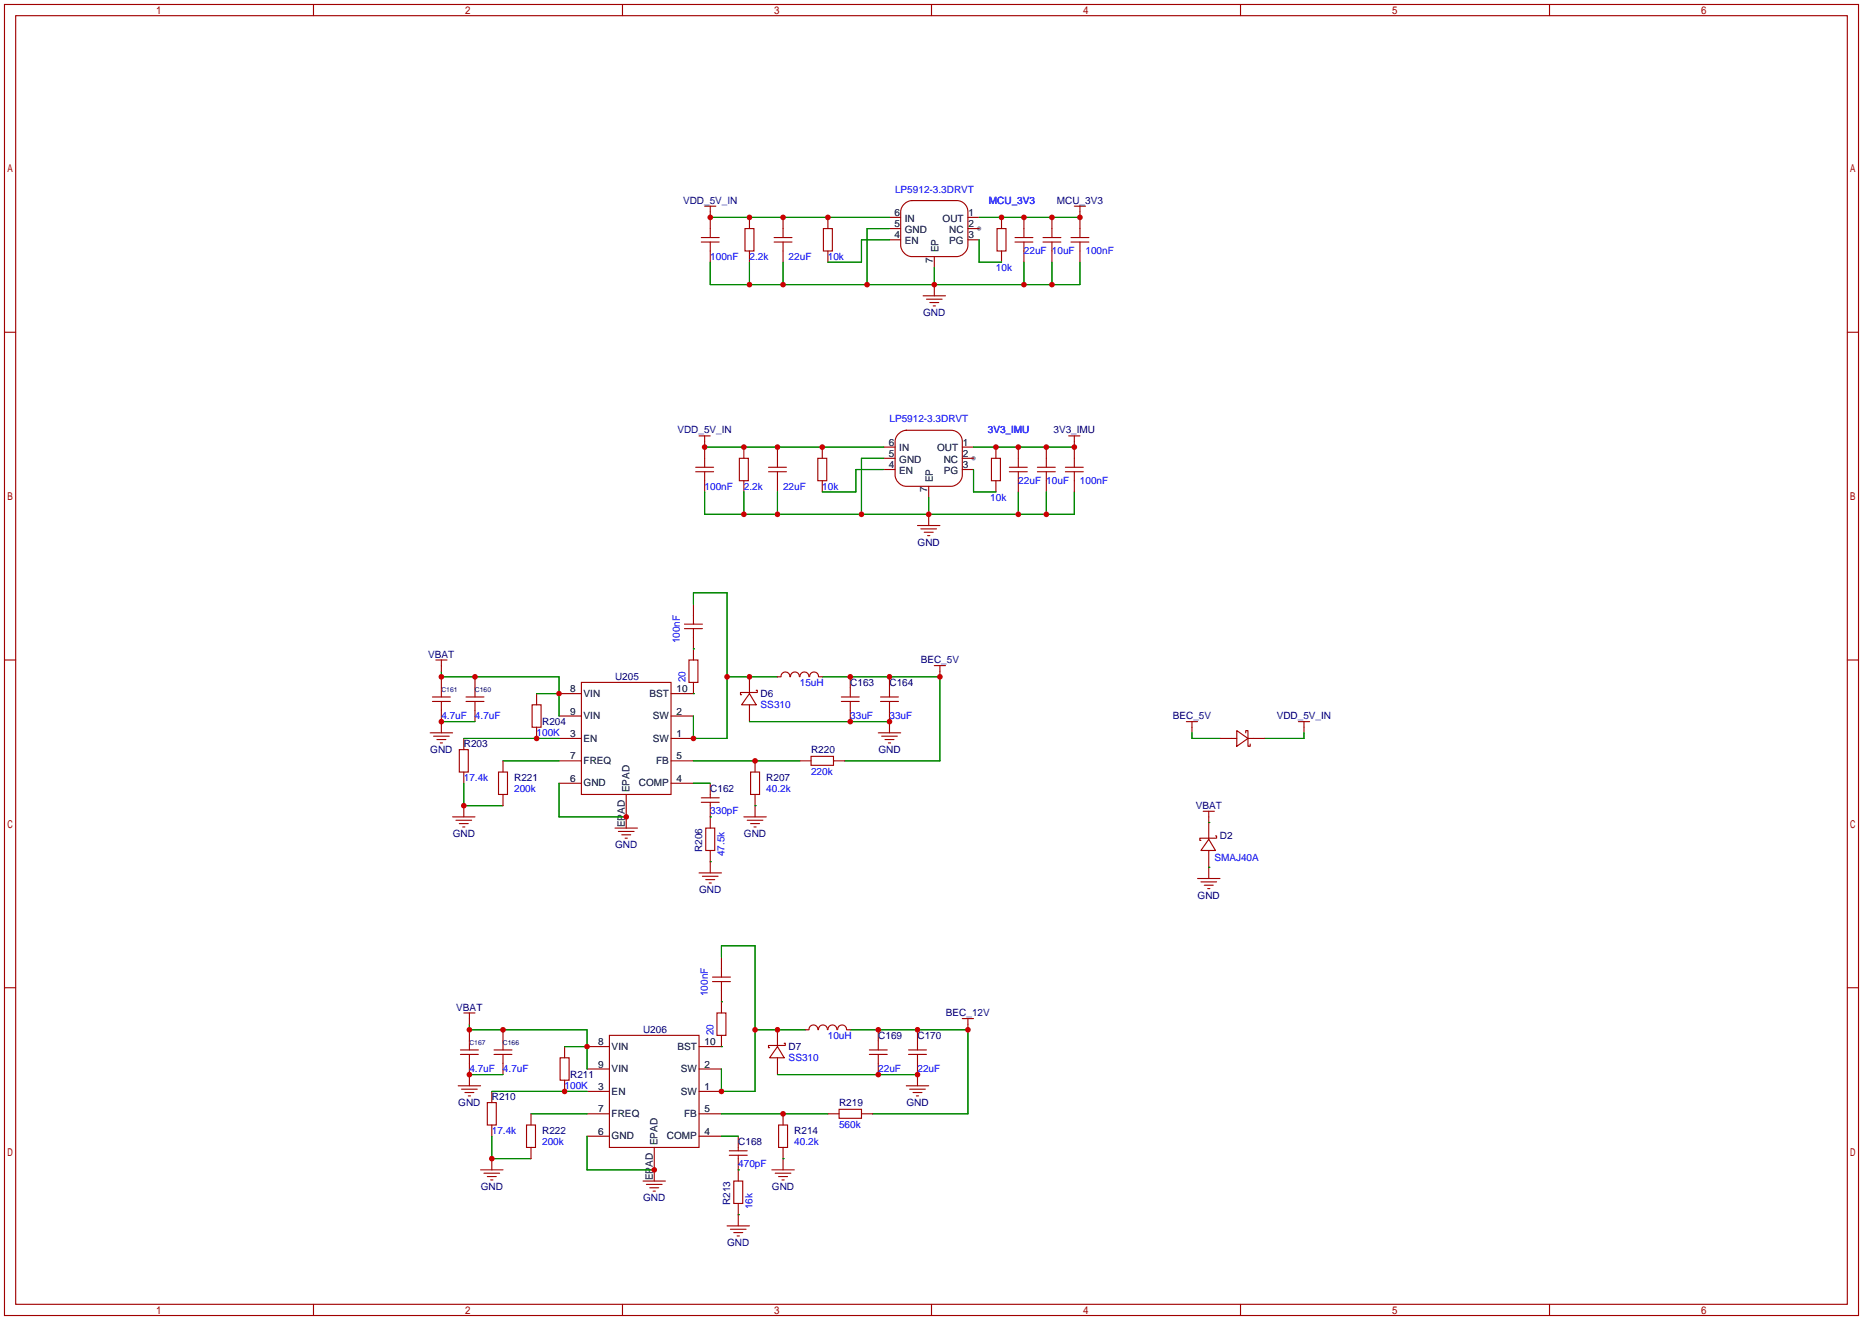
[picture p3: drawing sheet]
<svg xmlns="http://www.w3.org/2000/svg" width="422mm" height="299mm" viewBox="0 0 422 299" stroke-linecap="round" stroke-linejoin="round" font-family="sans-serif">
<g fill="#999">
<circle cx="222" cy="51.8" r=".51"/>
<circle cx="220.7" cy="103.9" r=".51"/>
</g>
<g fill="none" stroke="#a10000" stroke-width=".25">
<path d="M1 1h420.4v297.2h-420.4zM3.6 3.6h415.2v292.1h-415.2zM71.1 1v2.6M141.1 1v2.6M211.2 1v2.6M281.3 1v2.6M351.3 1v2.6M159 54.9h4.1M159 53.8h4.1M159.8 46.7h2.5M161 46.7v7.1M161 54.9v4.5"/>
<path d="M168.9 51.8h2v5.1h-2zM169.9 49.3v2.5M169.9 56.9v2.5M175.5 54.9h4.1M175.5 53.8h4.1M177.5 49.3v4.5M177.5 54.9v4.5M186.7 51.8h2v5.1h-2zM187.7 49.3v2.5M187.7 56.9v2.5M201.7 49.3h2.5M201.7 51.8h2.5"/>
<path d="M201.7 54.4h2.5M204.9 46.4a2.69 2.69 0 0 1 1.9-.9h10.1a2.54 2.54 0 0 1 2.6 2.5v7.6a2.72 2.72 0 0 1-2.6 2.6h-10.1a2.72 2.72 0 0 1-2.6-2.6v-7.6l.1-.6zM211.8 58.2v2.5M219.5 49.3h2.5M219.5 51.8h2.5M219.5 54.4h2.5M226.1 51.8h2v5.1h-2zM227.1 49.3v2.5M227.1 56.9v2.5M230.1 54.9h4.1M230.1 53.8h4.1M232.2 49.3v4.5"/>
<path d="M232.2 54.9v4.5M236.5 54.9h4M236.5 53.8h4M238.5 49.3v4.5M238.5 54.9v4.5M242.8 54.9h4.1M242.8 53.8h4.1M243.6 46.7h2.5M244.9 46.7v7.1M244.9 54.9v4.5M1 75.3h2.6M209.3 67.1h5.1"/>
<path d="M210.1 67.8h3.5M210.8 68.6h2.1M211.6 69.3h.5M211.8 64.5v2.6M418.8 75.3h2.6M158.5 98.8h2.5M159.8 98.8v7.1M203.6 98.5a2.69 2.69 0 0 1 1.9-1h10.1a2.54 2.54 0 0 1 2.6 2.6v7.6a2.72 2.72 0 0 1-2.6 2.5h-10.1a2.72 2.72 0 0 1-2.6-2.5v-7.6l.1-.6zM242.3 98.8h2.6M243.6 98.8v7.1M157.7 106.9h4.1M157.7 105.9h4.1"/>
<path d="M159.8 106.9v4.6M167.6 103.9h2.1v5.1h-2.1zM168.7 101.3v2.6M168.7 109v2.5M174.2 106.9h4.1M174.2 105.9h4.1M176.3 101.3v4.6M176.3 106.9v4.6M185.4 103.9h2.1v5.1h-2.1zM186.4 101.3v2.6M186.4 109v2.5M200.4 101.3h2.5"/>
<path d="M200.4 103.9h2.5M200.4 106.4h2.5M208 119.1h5.1M208.8 119.9h3.5M210.6 110.2v2.6M210.6 116.6v2.5M218.2 101.3h2.5M218.2 103.9h2.5M218.2 106.4h2.5M224.8 103.9h2v5.1h-2zM225.8 101.3v2.6M225.8 109v2.5"/>
<path d="M228.9 106.9h4M228.9 105.9h4M230.9 101.3v4.6M230.9 106.9v4.6M235.2 106.9h4.1M235.2 105.9h4.1M237.2 101.3v4.6M237.2 106.9v4.6M241.6 106.9h4M241.6 105.9h4M243.6 106.9v4.6M157.2 136.9v4.6"/>
<path d="M209.5 120.6h2.1M210.3 121.4h.5M1 149.6h2.6M98 159h4.1M98 158h4.1M98.8 149.6h2.5M100.1 149.6v2.5M100.1 153.4v4.6M100.1 159v7.1M105.7 159h4M105.7 158h4M107.7 153.4v4.6"/>
<path d="M107.7 159v4.6M120.6 159.8h2.1v5h-2.1zM121.7 157.2v2.6M126.7 157.2h5.1M131.8 154.7h20.3v25.4h-20.3zM155.2 141.5h4.1M155.2 142.5h4.1M156.2 149.6h2v5.1h-2zM157.2 154.7v2.5h-5.1M157.2 142.5v7.1M169.9 157.2l1.5 2.6h-3.3zM169.9 153.4v3.8"/>
<path d="M169.9 159.8v3.8M171.4 156.5h.3v.5h-3.8v.5h.2M176.3 153.4h.7M177.1 153.4a1.01 1.01 0 0 1 1-1.1 1.01 1.01 0 0 1 1 1.1M179.2 153.4a1.01 1.01 0 0 1 1-1.1 1.01 1.01 0 0 1 1 1.1M181.4 153.4a1.01 1.01 0 0 1 1-1.1 1.01 1.01 0 0 1 1 1.1M183.6 153.4a1.01 1.01 0 0 1 1-1.1 1.01 1.01 0 0 1 1 1.1M185.7 153.4h.7M190.8 159h4M190.8 158h4M192.8 153.4v4.6M192.8 159v4.6"/>
<path d="M199.6 159h4.1M199.6 158h4.1M201.7 153.4v4.6M201.7 159v7.1M211.8 150.9h2.6M213.1 150.9v2.5M418.8 149.6h2.6M97.5 166.1h5.1M98.3 166.9h3.6M99.1 167.6h2M99.8 168.4h.5M104.1 169.9h2.1v5.1h-2.1z"/>
<path d="M105.2 167.4v2.5M105.2 175v2.5M113 175h2.1v5.1h-2.1zM114 172.5v2.5M121.7 164.8v2.6M126.7 167.4h5.1M126.7 177.5h5.1M126.7 172.5h5.1M126.7 162.3h5.1M152.1 167.4h5.1M152.1 177.5h5.1M152.1 172.5h5.1"/>
<path d="M152.1 162.3h5.1M161 177.5v3.3M170.2 175h2v5.1h-2zM171.2 172.5v2.5M181.4 172.5h2.5M183.9 171.4h5.1v2.1h-5.1zM189 172.5h2.5M199.1 166.1h5.1M199.9 166.9h3.6M200.7 167.6h2M201.4 168.4h.5M269 163.6h2.5"/>
<path d="M270.3 163.6v2.5M276.6 167.4h3.8M280.4 165.6l2.6 1.8-2.6 1.8zM282.4 166.1v-.5h.6v3.6h.5v-.5M283 167.4h3.8M294.4 163.6h2.5M295.7 163.6v2.5M102.6 185.2h5.1M103.4 185.9h3.5M104.1 186.7h2.1M104.9 187.5h.5M105.2 182.6v2.6"/>
<path d="M114 180.1v2.5M139.4 187.7h5.1M140.2 188.5h3.6M141 189.2h2M141.7 190h.5M142 180.1v7.6M158.5 197.9h5.1M159 181.9h4.1M159 180.8h4.1M159.3 198.6h3.5M160 187.7h2.1v5.1h-2.1zM160 199.4h2.1"/>
<path d="M161 181.9v5.8M161 192.8v5.1M168.7 185.2h5M169.4 185.9h3.6M170.2 186.7h2M170.9 187.5h.5M171.2 180.1v5.1M271.5 199.1h5.1M272.3 199.9h3.5M272.8 183.9h2.5M274.1 190.2l1.5 2.6h-3.3zM274.1 183.9v6.3"/>
<path d="M274.1 192.8v6.3M275.6 189.5h.2v.5h-3.8v.5h.3M160.8 200.2h.5M163.6 216.9v4.6M273 200.7h2.1M273.8 201.4h.5M1 223.9h2.6M104.4 239h4.1M104.4 238h4.1M105.2 229.6h2.5M106.4 229.6v2.6M106.4 233.4v4.6"/>
<path d="M106.4 239v7.1M112 239h4.1M112 238h4.1M114 233.4v4.6M114 239v4.6M127 239.8h2v5.1h-2zM128 237.2v2.6M133.1 237.2h5.1M138.2 234.7h20.3v25.4h-20.3zM161.5 221.5h4.1M161.5 222.5h4.1M162.6 229.6h2v5.1h-2z"/>
<path d="M163.6 234.7v2.5h-5.1M163.6 222.5v7.1M176.3 237.2l1.5 2.6h-3.3zM176.3 233.4v3.8M176.3 239.8v3.8M177.8 236.5h.3v.5h-3.9v.5h.3M182.6 233.4h.8M183.4 233.4a1.01 1.01 0 0 1 1-1.1 1.01 1.01 0 0 1 1 1.1M185.6 233.4a1.01 1.01 0 0 1 1-1.1 1.01 1.01 0 0 1 1 1.1M187.7 233.4a1.01 1.01 0 0 1 1-1.1 1.01 1.01 0 0 1 1 1.1M189.9 233.4a1.01 1.01 0 0 1 1-1.1 1.01 1.01 0 0 1 1 1.1M192 233.4h.8"/>
<path d="M197.1 239h4.1M197.1 238h4.1M199.1 233.4v4.6M199.1 239v4.6M206 239h4.1M206 238h4.1M208 233.4v4.6M208 239v7.1M218.2 230.9h2.5M219.5 230.9v2.5M418.8 223.9h2.6M103.9 246.1h5.1"/>
<path d="M104.6 246.9h3.6M105.4 247.6h2M106.2 248.4h.5M110.5 249.9h2v5.1h-2zM111.5 247.4v2.5M111.5 255v2.6M119.4 255h2v5.1h-2zM120.4 252.5v2.5M128 244.9v2.5M133.1 247.4h5.1M133.1 257.6h5.1M133.1 252.5h5.1"/>
<path d="M133.1 242.3h5.1M158.5 247.4h5.1M158.5 257.6h5.1M158.5 252.5h5.1M158.5 242.3h5.1M167.4 257.6v3.3M176.5 255h2.1v5.1h-2.1zM177.5 252.5v2.5M187.7 252.5h2.5M190.2 251.5h5.1v2h-5.1zM195.3 252.5h2.6M205.5 246.1h5.1"/>
<path d="M206.2 246.9h3.6M207 247.6h2M207.8 248.4h.5M109 265.2h5M109.7 265.9h3.6M110.5 266.7h2M111.3 267.5h.5M111.5 262.6v2.6M120.4 260.1v2.5M145.8 267.7h5.1M146.6 268.5h3.5M147.3 269.2h2.1"/>
<path d="M148.1 270h.5M148.3 260.1v7.6M164.8 277.9h5.1M165.4 261.9h4M165.4 260.9h4M165.6 278.6h3.6M166.4 267.7h2v5.1h-2zM166.4 279.4h2M167.4 261.9v5.8M167.4 272.8v5.1M175 265.2h5.1M175.8 265.9h3.5"/>
<path d="M176.5 266.7h2.1M177.3 267.5h.5M177.5 260.1v5.1M71.1 295.7v2.5M141.1 295.7v2.5M167.1 280.2h.5M211.2 295.7v2.5M281.3 295.7v2.5M351.3 295.7v2.5"/>
</g>
<g fill="none" stroke="#008700" stroke-width=".25">
<path d="M161 49.3h40.7M161 59.4v5.1h83.9v-5.1M169.9 59.4v5.1M177.5 59.4v5.1M201.7 54.4h-6.4v5h-7.6M201.7 51.8h-5.1v12.7M222 49.3h22.9M222 54.4v5h5.1M232.2 59.4v5.1M238.5 59.4v5.1M211.8 60.7v3.8M159.8 101.3h40.6"/>
<path d="M159.8 111.5v5.1h83.8v-5.1M168.7 111.5v5.1M176.3 111.5v5.1M200.4 103.9h-5.1v12.7M200.4 106.4h-6.3v5.1h-7.7M210.6 112.8v3.8M220.7 101.3h22.9M220.7 106.4v5.1h5.1M230.9 111.5v5.1M237.2 111.5v5.1M157.2 136.9v-2.5h7.6v33h-7.6v-5.1M100.1 152.1v1.3h26.6v8.9"/>
<path d="M121.7 157.2h5M157.2 157.2h.1M157.2 147.1h.1M164.8 153.4h11.5M186.4 153.4h26.7v19.1h-21.6M100.1 163.6h7.6M105.2 167.4h21.5M105.2 177.5v5.1h8.8M114 172.5h12.7M126.7 177.5v7.7h15.3M157.2 172.5h24.2M157.2 177.5h3.8"/>
<path d="M169.9 163.6h31.8M270.3 166.1v1.3h6.3M295.7 166.1v1.3h-8.9M161 185.2h.1M161 195.3h.1M171.2 182.6h.1M274.1 186.4h.1M274.1 196.6h.1M163.6 216.9v-2.5h7.6v33h-7.6v-5.1M106.4 232.2v1.2h26.7v8.9M128 237.2h5.1M163.6 237.2h.1"/>
<path d="M163.6 227.1h.1M171.2 233.4h11.4M192.8 233.4h26.7v19.1h-21.6M106.4 243.6h7.6M111.5 247.4h21.6M111.5 257.6v5h8.9M120.4 252.5h12.7M133.1 257.6v7.6h15.2M163.6 252.5h24.1M163.6 257.6h3.8M176.3 243.6h31.7M167.4 265.2h.1"/>
<path d="M167.4 275.3h.1M177.5 262.6h.1"/>
</g>
<g fill="#c00">
<circle cx="187.7" cy="49.3" r=".63"/>
<circle cx="177.5" cy="49.3" r=".63"/>
<circle cx="169.9" cy="49.3" r=".63"/>
<circle cx="161" cy="49.3" r=".63"/>
<circle cx="211.8" cy="64.5" r=".63"/>
<circle cx="196.6" cy="64.5" r=".63"/>
<circle cx="177.5" cy="64.5" r=".63"/>
<circle cx="169.9" cy="64.5" r=".63"/>
<circle cx="238.5" cy="64.5" r=".63"/>
<circle cx="232.2" cy="64.5" r=".63"/>
<circle cx="238.5" cy="49.3" r=".63"/>
<circle cx="244.9" cy="49.3" r=".63"/>
<circle cx="232.2" cy="49.3" r=".63"/>
<circle cx="227.1" cy="49.3" r=".63"/>
<circle cx="186.4" cy="101.3" r=".63"/>
<circle cx="176.3" cy="101.3" r=".63"/>
<circle cx="168.7" cy="101.3" r=".63"/>
<circle cx="159.8" cy="101.3" r=".63"/>
<circle cx="210.6" cy="116.6" r=".63"/>
<circle cx="195.3" cy="116.6" r=".63"/>
<circle cx="176.3" cy="116.6" r=".63"/>
<circle cx="168.7" cy="116.6" r=".63"/>
<circle cx="237.2" cy="116.6" r=".63"/>
<circle cx="230.9" cy="116.6" r=".63"/>
<circle cx="237.2" cy="101.3" r=".63"/>
<circle cx="243.6" cy="101.3" r=".63"/>
<circle cx="230.9" cy="101.3" r=".63"/>
<circle cx="225.8" cy="101.3" r=".63"/>
<circle cx="100.1" cy="163.6" r=".63"/>
<circle cx="126.7" cy="157.2" r=".63"/>
<circle cx="100.1" cy="153.4" r=".63"/>
<circle cx="107.7" cy="153.4" r=".63"/>
<circle cx="121.7" cy="167.4" r=".63"/>
<circle cx="105.2" cy="182.6" r=".63"/>
<circle cx="142" cy="185.2" r=".63"/>
<circle cx="171.2" cy="172.5" r=".63"/>
<circle cx="192.8" cy="153.4" r=".63"/>
<circle cx="201.7" cy="153.4" r=".63"/>
<circle cx="213.1" cy="153.4" r=".63"/>
<circle cx="192.8" cy="163.6" r=".63"/>
<circle cx="201.7" cy="163.6" r=".63"/>
<circle cx="164.8" cy="153.4" r=".63"/>
<circle cx="169.9" cy="153.4" r=".63"/>
<circle cx="157.2" cy="167.4" r=".63"/>
<circle cx="106.4" cy="243.6" r=".63"/>
<circle cx="133.1" cy="237.2" r=".63"/>
<circle cx="106.4" cy="233.4" r=".63"/>
<circle cx="114" cy="233.4" r=".63"/>
<circle cx="128" cy="247.4" r=".63"/>
<circle cx="111.5" cy="262.6" r=".63"/>
<circle cx="148.3" cy="265.2" r=".63"/>
<circle cx="177.5" cy="252.5" r=".63"/>
<circle cx="199.1" cy="233.4" r=".63"/>
<circle cx="208" cy="233.4" r=".63"/>
<circle cx="219.5" cy="233.4" r=".63"/>
<circle cx="199.1" cy="243.6" r=".63"/>
<circle cx="208" cy="243.6" r=".63"/>
<circle cx="171.2" cy="233.4" r=".63"/>
<circle cx="176.3" cy="233.4" r=".63"/>
<circle cx="163.6" cy="247.4" r=".63"/>
</g>
<g font-size="2.3" fill="#000080">
<text x="154.9" y="46.2">VDD_5V_IN</text>
<text x="239.6" y="46.2">MCU_3V3</text>
<text x="209.3" y="71.6">GND</text>
<text x="153.6" y="98.3">VDD_5V_IN</text>
<text x="238.9" y="98.3">3V3_IMU</text>
<text x="208" y="123.7">GND</text>
<text x="97.1" y="149.1">VBAT</text>
<text x="139.4" y="154.1">U205</text>
<text x="192.8" y="155.4">C163</text>
<text x="201.7" y="155.4">C164</text>
<text x="208.8" y="150.3">BEC_5V</text>
<text x="172.5" y="158">D6</text>
<text x="122.9" y="164.3">R204</text>
<text x="265.9" y="163">BEC_5V</text>
<text x="289.5" y="163">VDD_5V_IN</text>
<text x="97.6" y="170.7">GND</text>
<text x="105.2" y="169.4">R203</text>
<text x="183.9" y="170.7">R220</text>
<text x="199.2" y="170.7">GND</text>
<text x="116.6" y="177">R221</text>
<text x="161" y="179.5">C162</text>
<text x="173.7" y="177">R207</text>
<text x="271.1" y="183.4">VBAT</text>
<text x="102.6" y="189.7">GND</text>
<text x="168.7" y="189.7">GND</text>
<text x="276.6" y="190.1">D2</text>
<text x="139.5" y="192.2">GND</text>
<text x="159.2" y="193.1" transform="rotate(-90 159.2 193.1)">R206</text>
<text x="158.5" y="202.4">GND</text>
<text x="271.5" y="203.7">GND</text>
<text x="103.5" y="229.1">VBAT</text>
<text x="214.5" y="230.3">BEC_12V</text>
<text x="145.8" y="234.2">U206</text>
<text x="178.8" y="238">D7</text>
<text x="199.1" y="235.4">C169</text>
<text x="208" y="235.4">C170</text>
<text x="129.3" y="244.3">R211</text>
<text x="103.9" y="250.7">GND</text>
<text x="111.5" y="249.4">R210</text>
<text x="190.2" y="250.7">R219</text>
<text x="205.5" y="250.7">GND</text>
<text x="122.9" y="257">R222</text>
<text x="180.1" y="257">R214</text>
<text x="167.4" y="259.6">C168</text>
<text x="109" y="269.7">GND</text>
<text x="175" y="269.7">GND</text>
<text x="145.8" y="272.3">GND</text>
<text x="165.6" y="273.1" transform="rotate(-90 165.6 273.1)">R213</text>
<text x="164.9" y="282.4">GND</text>
</g>
<g font-size="2.3" fill="#00f">
<text x="202.9" y="43.7">LP5912-3.3DRVT</text>
<text x="224.2" y="46.2">MCU_3V3</text>
<text x="161" y="58.9">100nF</text>
<text x="169.9" y="58.9">2.2k</text>
<text x="178.8" y="58.9">22uF</text>
<text x="187.7" y="58.9">10k</text>
<text x="232.2" y="57.6">22uF</text>
<text x="238.5" y="57.6">10uF</text>
<text x="246.1" y="57.6">100nF</text>
<text x="225.8" y="61.4">10k</text>
<text x="201.7" y="95.7">LP5912-3.3DRVT</text>
<text x="224" y="98.3">3V3_IMU</text>
<text x="159.8" y="111">100nF</text>
<text x="168.7" y="111">2.2k</text>
<text x="177.5" y="111">22uF</text>
<text x="186.4" y="111">10k</text>
<text x="224.5" y="113.5">10k</text>
<text x="230.9" y="109.7">22uF</text>
<text x="237.2" y="109.7">10uF</text>
<text x="244.9" y="109.7">100nF</text>
<text x="154.1" y="145.8" transform="rotate(-90 154.1 145.8)">100nF</text>
<text x="155.4" y="154.7" transform="rotate(-90 155.4 154.7)">20</text>
<text x="181.4" y="155.4">15uH</text>
<text x="172.5" y="160.5">SS310</text>
<text x="100.1" y="163">4.7uF</text>
<text x="107.7" y="163">4.7uF</text>
<text x="121.7" y="166.8">100K</text>
<text x="192.8" y="163">33uF</text>
<text x="201.7" y="163">33uF</text>
<text x="105.2" y="177">17.4k</text>
<text x="116.6" y="179.5">200k</text>
<text x="173.7" y="179.5">40.2k</text>
<text x="183.9" y="175.7">220k</text>
<text x="161" y="184.6">330pF</text>
<text x="164.3" y="194.1" transform="rotate(-90 164.3 194.1)">47.5k</text>
<text x="275.3" y="195.2">SMAJ40A</text>
<text x="160.5" y="225.8" transform="rotate(-90 160.5 225.8)">100nF</text>
<text x="161.8" y="234.7" transform="rotate(-90 161.8 234.7)">20</text>
<text x="187.7" y="235.4">10uH</text>
<text x="106.4" y="243">4.7uF</text>
<text x="114" y="243">4.7uF</text>
<text x="178.8" y="240.5">SS310</text>
<text x="199.1" y="243">22uF</text>
<text x="208" y="243">22uF</text>
<text x="128" y="246.9">100K</text>
<text x="111.5" y="257">17.4k</text>
<text x="190.2" y="255.7">560k</text>
<text x="122.9" y="259.6">200k</text>
<text x="180.1" y="259.6">40.2k</text>
<text x="167.4" y="264.6">470pF</text>
<text x="170.7" y="274.1" transform="rotate(-90 170.7 274.1)">16k</text>
</g>
<g font-size="2.3">
<text x="202.8" y="51.5">5</text>
<text x="202.8" y="49">6</text>
<text x="205.2" y="52.8">GND</text>
<text x="205.2" y="50.2">IN</text>
<text x="213.7" y="50.2">OUT</text>
<text x="215.2" y="52.8">NC</text>
<text x="219.6" y="49">1</text>
<text x="219.6" y="51.5">2</text>
<text x="202.8" y="54">4</text>
<text x="205.2" y="55.3">EN</text>
<text x="211.5" y="59.6" transform="rotate(-90 211.5 59.6)">7</text>
<text x="212.8" y="57.2" transform="rotate(-90 212.8 57.2)">EP</text>
<text x="215.2" y="55.3">PG</text>
<text x="219.6" y="54">3</text>
<text x="201.6" y="101">6</text>
<text x="218.3" y="101">1</text>
<text x="201.6" y="106.1">4</text>
<text x="201.6" y="103.6">5</text>
<text x="203.9" y="107.4">EN</text>
<text x="203.9" y="104.8">GND</text>
<text x="203.9" y="102.3">IN</text>
<text x="212.5" y="102.3">OUT</text>
<text x="214" y="104.8">NC</text>
<text x="214" y="107.4">PG</text>
<text x="218.3" y="103.6">2</text>
<text x="218.3" y="106.1">3</text>
<text x="210.3" y="111.6" transform="rotate(-90 210.3 111.6)">7</text>
<text x="211.5" y="109.3" transform="rotate(-90 211.5 109.3)">EP</text>
<text x="129.3" y="156.9">8</text>
<text x="129.3" y="162">9</text>
<text x="132.3" y="157.9">VIN</text>
<text x="147.2" y="157.9">BST</text>
<text x="153.4" y="156.9">10</text>
<text x="153.4" y="162">2</text>
<text x="129.3" y="167.1">3</text>
<text x="132.3" y="163">VIN</text>
<text x="148" y="163">SW</text>
<text x="153.4" y="167.1">1</text>
<text x="129.3" y="172.2">7</text>
<text x="132.3" y="168.1">EN</text>
<text x="132.3" y="173.2">FREQ</text>
<text x="148" y="168.1">SW</text>
<text x="148.7" y="173.2">FB</text>
<text x="153.4" y="172.2">5</text>
<text x="129.3" y="177.2">6</text>
<text x="132.3" y="178.3">GND</text>
<text x="142.7" y="179.6" transform="rotate(-90 142.7 179.6)">EPAD</text>
<text x="144.8" y="178.3">COMP</text>
<text x="153.4" y="177.2">4</text>
<text x="141.7" y="187.5" transform="rotate(-90 141.7 187.5)">EPAD</text>
<text x="135.6" y="236.9">8</text>
<text x="138.7" y="237.9">VIN</text>
<text x="153.6" y="237.9">BST</text>
<text x="159.8" y="236.9">10</text>
<text x="135.6" y="242">9</text>
<text x="138.7" y="243">VIN</text>
<text x="154.3" y="243">SW</text>
<text x="159.8" y="242">2</text>
<text x="135.6" y="247.1">3</text>
<text x="138.7" y="248.1">EN</text>
<text x="154.3" y="248.1">SW</text>
<text x="159.8" y="247.1">1</text>
<text x="135.6" y="257.2">6</text>
<text x="135.6" y="252.2">7</text>
<text x="138.7" y="253.2">FREQ</text>
<text x="155.1" y="253.2">FB</text>
<text x="159.8" y="257.2">4</text>
<text x="159.8" y="252.2">5</text>
<text x="138.7" y="258.3">GND</text>
<text x="149" y="259.6" transform="rotate(-90 149 259.6)">EPAD</text>
<text x="151.2" y="258.3">COMP</text>
<text x="148" y="267.5" transform="rotate(-90 148 267.5)">EPAD</text>
</g>
<g font-size="1.5" fill="#000080">
<text x="100.1" y="156.9">C161</text>
<text x="107.7" y="156.9">C160</text>
<text x="106.4" y="236.9">C167</text>
<text x="114" y="236.9">C166</text>
</g>
</svg>
